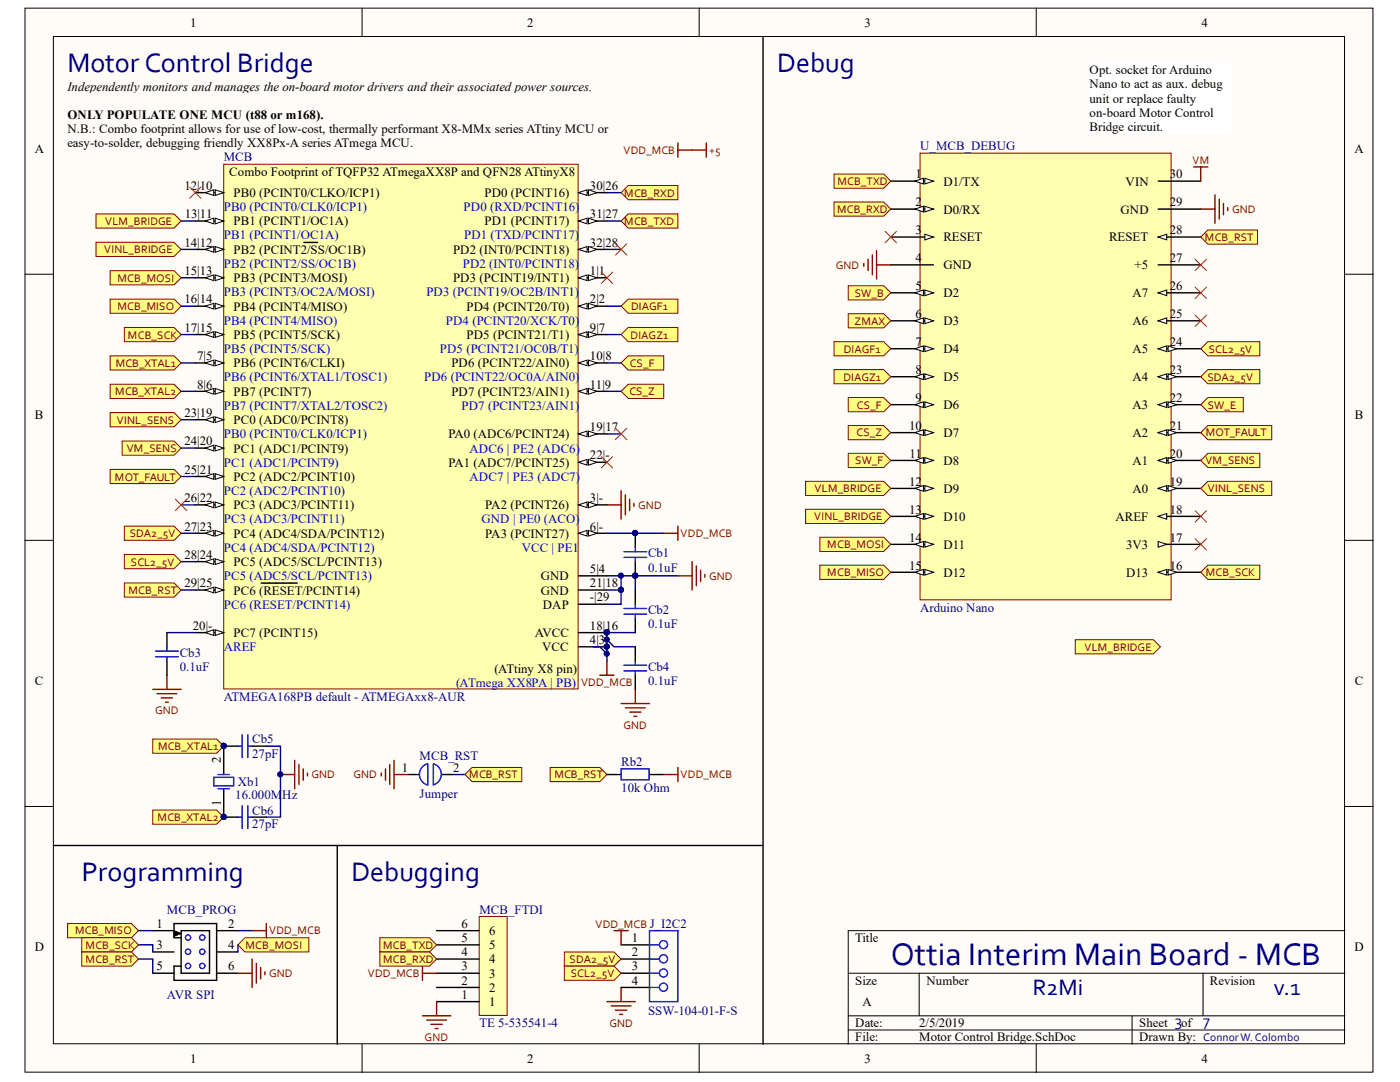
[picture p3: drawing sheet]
<svg xmlns="http://www.w3.org/2000/svg" width="279mm" height="216mm" viewBox="0 0 279 216" stroke-linecap="round" stroke-linejoin="round" font-family="sans-serif">
<g fill="#fffcf8" stroke="#000" stroke-width=".2">
<path d="M5 1.6h269v212.3h-269z"/>
<path d="M10.7 7.3h257.6v201h-257.6z"/>
</g>
<g fill="none" stroke="#000" stroke-width=".2">
<path d="M72.3 1.6v5.7M139.5 1.6v5.7M206.8 1.6v5.7M5 54.7h5.7M268.4 54.7h5.7M5 107.8h5.7M268.4 107.8h5.7M5 160.9h5.7M268.4 160.9h5.7M169.3 194.2h99.1M183.4 194.2v8.5M240.1 194.2v8.5"/>
<path d="M268.4 185.7h-99.1v22.7M72.3 208.4v5.6M139.5 208.4v5.6M169.3 202.7h99.1M169.3 205.5h99.1M206.8 208.4v5.6M225.9 202.7v5.7"/>
</g>
<path d="M183.6 30.6h50.1v89.1h-50.1z" fill="#ffffb0" stroke="#800000" stroke-width=".2"/>
<path d="M177.8 41.7h8.5" fill="none" stroke="#000" stroke-width=".28"/>
<g fill="#fffcf8" stroke="#000" stroke-width=".2">
<path d="M184.6 41.2l1.7 .5-1.7 .6z"/>
<path d="M182.6 41.7l1.7-.5v1.1z"/>
</g>
<path d="M177.8 47.3h8.5" fill="none" stroke="#000" stroke-width=".28"/>
<path d="M184.6 46.7l1.7 .6-1.7 .6z" fill="#fffcf8" stroke="#000" stroke-width=".2"/>
<path d="M177.8 52.9h8.5M177.8 58.4h8.5" fill="none" stroke="#000" stroke-width=".28"/>
<g fill="#fffcf8" stroke="#000" stroke-width=".2">
<path d="M184.6 57.9l1.7 .5-1.7 .6z"/>
<path d="M182.6 58.4l1.7-.5v1.1z"/>
</g>
<path d="M177.8 64h8.5" fill="none" stroke="#000" stroke-width=".28"/>
<g fill="#fffcf8" stroke="#000" stroke-width=".2">
<path d="M184.6 63.4l1.7 .6-1.7 .6z"/>
<path d="M182.6 64l1.7-.6v1.2z"/>
</g>
<path d="M177.8 69.6h8.5" fill="none" stroke="#000" stroke-width=".28"/>
<g fill="#fffcf8" stroke="#000" stroke-width=".2">
<path d="M184.6 69l1.7 .6-1.7 .6z"/>
<path d="M182.6 69.6l1.7-.6v1.2z"/>
</g>
<path d="M177.8 75.2h8.5" fill="none" stroke="#000" stroke-width=".28"/>
<g fill="#fffcf8" stroke="#000" stroke-width=".2">
<path d="M184.6 74.6l1.7 .6-1.7 .5z"/>
<path d="M182.6 75.2l1.7-.6v1.1z"/>
</g>
<path d="M177.8 80.7h8.5" fill="none" stroke="#000" stroke-width=".28"/>
<g fill="#fffcf8" stroke="#000" stroke-width=".2">
<path d="M184.6 80.2l1.7 .5-1.7 .6z"/>
<path d="M182.6 80.7l1.7-.5v1.1z"/>
</g>
<path d="M177.8 86.3h8.5" fill="none" stroke="#000" stroke-width=".28"/>
<g fill="#fffcf8" stroke="#000" stroke-width=".2">
<path d="M184.6 85.8l1.7 .5-1.7 .6z"/>
<path d="M182.6 86.3l1.7-.5v1.1z"/>
</g>
<path d="M177.8 91.9h8.5" fill="none" stroke="#000" stroke-width=".28"/>
<g fill="#fffcf8" stroke="#000" stroke-width=".2">
<path d="M184.6 91.3l1.7 .6-1.7 .5z"/>
<path d="M182.6 91.9l1.7-.6v1.1z"/>
</g>
<path d="M177.8 97.5h8.5" fill="none" stroke="#000" stroke-width=".28"/>
<g fill="#fffcf8" stroke="#000" stroke-width=".2">
<path d="M184.6 96.9l1.7 .6-1.7 .5z"/>
<path d="M182.6 97.5l1.7-.6v1.1z"/>
</g>
<path d="M177.8 103h8.5" fill="none" stroke="#000" stroke-width=".28"/>
<g fill="#fffcf8" stroke="#000" stroke-width=".2">
<path d="M184.6 102.5l1.7 .5-1.7 .6z"/>
<path d="M182.6 103l1.7-.5v1.1z"/>
</g>
<path d="M177.8 108.6h8.5" fill="none" stroke="#000" stroke-width=".28"/>
<g fill="#fffcf8" stroke="#000" stroke-width=".2">
<path d="M184.6 108l1.7 .6-1.7 .6z"/>
<path d="M182.6 108.6l1.7-.6v1.2z"/>
</g>
<path d="M231.1 114.2h8.5" fill="none" stroke="#000" stroke-width=".28"/>
<g fill="#fffcf8" stroke="#000" stroke-width=".2">
<path d="M231.1 114.2l1.7-.6v1.2z"/>
<path d="M233.1 113.6l1.7 .6-1.7 .6z"/>
</g>
<path d="M231.1 108.6h8.5" fill="none" stroke="#000" stroke-width=".28"/>
<path d="M231.1 108l1.7 .6-1.7 .6z" fill="#fffcf8" stroke="#000" stroke-width=".2"/>
<path d="M231.1 103h8.5" fill="none" stroke="#000" stroke-width=".28"/>
<path d="M231.1 103l1.7-.5v1.1z" fill="#fffcf8" stroke="#000" stroke-width=".2"/>
<path d="M231.1 97.5h8.5" fill="none" stroke="#000" stroke-width=".28"/>
<g fill="#fffcf8" stroke="#000" stroke-width=".2">
<path d="M231.1 97.5l1.7-.6v1.1z"/>
<path d="M233.1 96.9l1.7 .6-1.7 .5z"/>
</g>
<path d="M231.1 91.9h8.5" fill="none" stroke="#000" stroke-width=".28"/>
<g fill="#fffcf8" stroke="#000" stroke-width=".2">
<path d="M231.1 91.9l1.7-.6v1.1z"/>
<path d="M233.1 91.3l1.7 .6-1.7 .5z"/>
</g>
<path d="M231.1 86.3h8.5" fill="none" stroke="#000" stroke-width=".28"/>
<g fill="#fffcf8" stroke="#000" stroke-width=".2">
<path d="M231.1 86.3l1.7-.5v1.1z"/>
<path d="M233.1 85.8l1.7 .5-1.7 .6z"/>
</g>
<path d="M231.1 80.7h8.5" fill="none" stroke="#000" stroke-width=".28"/>
<g fill="#fffcf8" stroke="#000" stroke-width=".2">
<path d="M231.1 80.7l1.7-.5v1.1z"/>
<path d="M233.1 80.2l1.7 .5-1.7 .6z"/>
</g>
<path d="M231.1 75.2h8.5" fill="none" stroke="#000" stroke-width=".28"/>
<g fill="#fffcf8" stroke="#000" stroke-width=".2">
<path d="M231.1 75.2l1.7-.6v1.1z"/>
<path d="M233.1 74.6l1.7 .6-1.7 .5z"/>
</g>
<path d="M231.1 69.6h8.5" fill="none" stroke="#000" stroke-width=".28"/>
<g fill="#fffcf8" stroke="#000" stroke-width=".2">
<path d="M231.1 69.6l1.7-.6v1.2z"/>
<path d="M233.1 69l1.7 .6-1.7 .6z"/>
</g>
<path d="M231.1 64h8.5" fill="none" stroke="#000" stroke-width=".28"/>
<path d="M231.1 64l1.7-.6v1.2z" fill="#fffcf8" stroke="#000" stroke-width=".2"/>
<path d="M231.1 58.4h8.5" fill="none" stroke="#000" stroke-width=".28"/>
<path d="M231.1 58.4l1.7-.5v1.1z" fill="#fffcf8" stroke="#000" stroke-width=".2"/>
<path d="M231.1 52.9h8.5M231.1 41.7h8.5M231.1 47.3h8.5" fill="none" stroke="#000" stroke-width=".28"/>
<path d="M231.1 47.3l1.7-.6v1.2z" fill="#fffcf8" stroke="#000" stroke-width=".2"/>
<path d="M231.1 36.1h8.5M177.8 114.2h8.5" fill="none" stroke="#000" stroke-width=".28"/>
<g fill="#fffcf8" stroke="#000" stroke-width=".2">
<path d="M184.6 113.6l1.7 .6-1.7 .6z"/>
<path d="M182.6 114.2l1.7-.6v1.2z"/>
</g>
<path d="M177.8 36.1h8.5" fill="none" stroke="#000" stroke-width=".28"/>
<g fill="#fffcf8" stroke="#000" stroke-width=".2">
<path d="M184.6 35.6l1.7 .5-1.7 .6z"/>
<path d="M182.6 36.1l1.7-.5v1.1z"/>
</g>
<path d="M242.5 38.9v5.7M243.3 39.7v4M172.4 52.6v.5M173.2 51.7v2.3M174.1 50.9v3.9M174.9 50v5.7M174.9 52.9h2.9M239.6 41.7h2.9M244.2 40.6v2.3M245 41.4v.6" fill="none" stroke="#800000" stroke-width=".28"/>
<path d="M217.4 12.5h28.3v14.1h-28.3z" fill="#fff" stroke="#fff" stroke-width=".2"/>
<path d="M238.5 107.5l2.3 2.2M238.5 101.9l2.3 2.3M240.8 107.5l-2.3 2.2M240.8 101.9l-2.3 2.3" fill="none" stroke="#f00" stroke-width=".2"/>
<path d="M81.5 154.5h2.2M88.2 154.5h2.2" fill="none" stroke="#000" stroke-width=".28"/>
<path d="M85.3 152.4a2.2 2.2 0 0 0-1.6 2.1 2.2 2.2 0 0 0 1.7 2.1v-4.1M86.5 152.4a2.2 2.2 0 0 1 1.6 2.1 2.2 2.2 0 0 1-1.6 2.1v-4.1" fill="none" stroke="#00f" stroke-width=".28"/>
<path d="M90.4 154.5h2.4" fill="none" stroke="#000080" stroke-width=".28"/>
<path d="M44.6 32.8h70.8v104.7h-70.8z" fill="#ffffb0" stroke="#800000" stroke-width=".2"/>
<path d="M39 38.4h5.6" fill="none" stroke="#000" stroke-width=".28"/>
<g fill="#fffcf8" stroke="#000" stroke-width=".2">
<path d="M42.9 37.9l1.7 .5-1.7 .6z"/>
<path d="M41 38.4l1.7-.5v1.1z"/>
</g>
<path d="M115.5 78.1h5.6" fill="none" stroke="#000" stroke-width=".28"/>
<g fill="#fffcf8" stroke="#000" stroke-width=".2">
<path d="M115.5 78.1l1.7-.6v1.2z"/>
<path d="M117.4 77.5l1.7 .6-1.7 .6z"/>
</g>
<path d="M115.5 72.4h5.6" fill="none" stroke="#000" stroke-width=".28"/>
<g fill="#fffcf8" stroke="#000" stroke-width=".2">
<path d="M115.5 72.4l1.7-.5v1.1z"/>
<path d="M117.4 71.9l1.7 .5-1.7 .6z"/>
</g>
<path d="M115.5 66.8h5.6" fill="none" stroke="#000" stroke-width=".28"/>
<g fill="#fffcf8" stroke="#000" stroke-width=".2">
<path d="M115.5 66.8l1.7-.6v1.1z"/>
<path d="M117.4 66.2l1.7 .6-1.7 .5z"/>
</g>
<path d="M115.5 55.4h5.6" fill="none" stroke="#000" stroke-width=".28"/>
<g fill="#fffcf8" stroke="#000" stroke-width=".2">
<path d="M115.5 55.4l1.7-.5v1.1z"/>
<path d="M117.4 54.9l1.7 .5-1.7 .6z"/>
</g>
<path d="M115.5 61.1h5.6" fill="none" stroke="#000" stroke-width=".28"/>
<g fill="#fffcf8" stroke="#000" stroke-width=".2">
<path d="M115.5 61.1l1.7-.6v1.2z"/>
<path d="M117.4 60.5l1.7 .6-1.7 .6z"/>
</g>
<path d="M115.5 100.7h5.6M115.5 129.1h5.6" fill="none" stroke="#000" stroke-width=".28"/>
<circle cx="121.1" cy="129" r=".52" fill="#000080" stroke="#000080" stroke-width=".2"/>
<g fill="#fffcf8" stroke="#000" stroke-width=".2">
<path d="M115.5 100.7l1.7-.5v1.1z"/>
<path d="M117.4 100.2l1.7 .5-1.7 .6z"/>
</g>
<path d="M39 72.4h5.6" fill="none" stroke="#000" stroke-width=".28"/>
<g fill="#fffcf8" stroke="#000" stroke-width=".2">
<path d="M42.9 71.9l1.7 .5-1.7 .6z"/>
<path d="M41 72.4l1.7-.5v1.1z"/>
</g>
<path d="M39 78.1h5.6" fill="none" stroke="#000" stroke-width=".28"/>
<g fill="#fffcf8" stroke="#000" stroke-width=".2">
<path d="M42.9 77.5l1.7 .6-1.7 .6z"/>
<path d="M41 78.1l1.7-.6v1.2z"/>
</g>
<path d="M115.5 49.8h5.6" fill="none" stroke="#000" stroke-width=".28"/>
<g fill="#fffcf8" stroke="#000" stroke-width=".2">
<path d="M115.5 49.8l1.7-.6v1.1z"/>
<path d="M117.4 49.2l1.7 .6-1.7 .5z"/>
</g>
<path d="M115.5 44.1h5.6" fill="none" stroke="#000" stroke-width=".28"/>
<g fill="#fffcf8" stroke="#000" stroke-width=".2">
<path d="M115.5 44.1l1.7-.6v1.2z"/>
<path d="M117.4 43.5l1.7 .6-1.7 .6z"/>
</g>
<path d="M115.5 38.4h5.6" fill="none" stroke="#000" stroke-width=".28"/>
<g fill="#fffcf8" stroke="#000" stroke-width=".2">
<path d="M115.5 38.4l1.7-.5v1.1z"/>
<path d="M117.4 37.9l1.7 .5-1.7 .6z"/>
</g>
<path d="M39 117.7h5.6" fill="none" stroke="#000" stroke-width=".28"/>
<g fill="#fffcf8" stroke="#000" stroke-width=".2">
<path d="M42.9 117.2l1.7 .5-1.7 .6z"/>
<path d="M41 117.7l1.7-.5v1.1z"/>
</g>
<path d="M39 112.1h5.6M52.1 116.3h7.2" fill="none" stroke="#000" stroke-width=".28"/>
<g fill="#fffcf8" stroke="#000" stroke-width=".2">
<path d="M42.9 111.5l1.7 .6-1.7 .5z"/>
<path d="M41 112.1l1.7-.6v1.1z"/>
</g>
<path d="M39 106.4h5.6" fill="none" stroke="#000" stroke-width=".28"/>
<g fill="#fffcf8" stroke="#000" stroke-width=".2">
<path d="M42.9 105.8l1.7 .6-1.7 .6z"/>
<path d="M41 106.4l1.7-.6v1.2z"/>
</g>
<path d="M39 100.7h5.6" fill="none" stroke="#000" stroke-width=".28"/>
<g fill="#fffcf8" stroke="#000" stroke-width=".2">
<path d="M42.9 100.2l1.7 .5-1.7 .6z"/>
<path d="M41 100.7l1.7-.5v1.1z"/>
</g>
<path d="M39 95.1h5.6" fill="none" stroke="#000" stroke-width=".28"/>
<g fill="#fffcf8" stroke="#000" stroke-width=".2">
<path d="M42.9 94.5l1.7 .6-1.7 .5z"/>
<path d="M41 95.1l1.7-.6v1.1z"/>
</g>
<path d="M39 66.8h5.6" fill="none" stroke="#000" stroke-width=".28"/>
<g fill="#fffcf8" stroke="#000" stroke-width=".2">
<path d="M42.9 66.2l1.7 .6-1.7 .5z"/>
<path d="M41 66.8l1.7-.6v1.1z"/>
</g>
<path d="M39 126.2h5.6M115.5 126.2h5.6" fill="none" stroke="#000" stroke-width=".28"/>
<circle cx="121.1" cy="126.2" r=".52" fill="#000080" stroke="#000080" stroke-width=".2"/>
<g fill="#fffcf8" stroke="#000" stroke-width=".2">
<path d="M42.9 125.7l1.7 .5-1.7 .6z"/>
<path d="M41 126.2l1.7-.5v1.1z"/>
</g>
<path d="M39 83.7h5.6M115.5 117.7h5.6" fill="none" stroke="#000" stroke-width=".28"/>
<g fill="#fffcf8" stroke="#000" stroke-width=".2">
<path d="M42.9 83.2l1.7 .5-1.7 .6z"/>
<path d="M41 83.7l1.7-.5v1.1z"/>
</g>
<path d="M39 89.4h5.6" fill="none" stroke="#000" stroke-width=".28"/>
<g fill="#fffcf8" stroke="#000" stroke-width=".2">
<path d="M42.9 88.8l1.7 .6-1.7 .6z"/>
<path d="M41 89.4l1.7-.6v1.2z"/>
</g>
<path d="M39 61.1h5.6" fill="none" stroke="#000" stroke-width=".28"/>
<g fill="#fffcf8" stroke="#000" stroke-width=".2">
<path d="M42.9 60.5l1.7 .6-1.7 .6z"/>
<path d="M41 61.1l1.7-.6v1.2z"/>
</g>
<path d="M39 55.4h5.6" fill="none" stroke="#000" stroke-width=".28"/>
<g fill="#fffcf8" stroke="#000" stroke-width=".2">
<path d="M42.9 54.9l1.7 .5-1.7 .6z"/>
<path d="M41 55.4l1.7-.5v1.1z"/>
</g>
<path d="M39 49.8h5.6" fill="none" stroke="#000" stroke-width=".28"/>
<g fill="#fffcf8" stroke="#000" stroke-width=".2">
<path d="M42.9 49.2l1.7 .6-1.7 .5z"/>
<path d="M41 49.8l1.7-.6v1.1z"/>
</g>
<path d="M39 44.1h5.6M60.6 48.4h2.8" fill="none" stroke="#000" stroke-width=".28"/>
<g fill="#fffcf8" stroke="#000" stroke-width=".2">
<path d="M42.9 43.5l1.7 .6-1.7 .6z"/>
<path d="M41 44.1l1.7-.6v1.2z"/>
</g>
<path d="M115.5 114.9h5.6M115.5 106.4h5.6" fill="none" stroke="#000" stroke-width=".28"/>
<g fill="#fffcf8" stroke="#000" stroke-width=".2">
<path d="M115.5 106.4l1.7-.6v1.2z"/>
<path d="M117.4 105.8l1.7 .6-1.7 .6z"/>
</g>
<path d="M115.5 86.6h5.6" fill="none" stroke="#000" stroke-width=".28"/>
<g fill="#fffcf8" stroke="#000" stroke-width=".2">
<path d="M115.5 86.6l1.7-.6v1.1z"/>
<path d="M117.4 86l1.7 .6-1.7 .5z"/>
</g>
<path d="M115.5 92.2h5.6" fill="none" stroke="#000" stroke-width=".28"/>
<g fill="#fffcf8" stroke="#000" stroke-width=".2">
<path d="M115.5 92.2l1.7-.5v1.1z"/>
<path d="M117.4 91.7l1.7 .5-1.7 .6z"/>
</g>
<path d="M115.5 120.6h5.6" fill="none" stroke="#000" stroke-width=".28"/>
<g fill="#000080" stroke="#000080" stroke-width=".2">
<circle cx="121.1" cy="129" r=".52"/>
<circle cx="121.1" cy="126.2" r=".52"/>
<circle cx="121.1" cy="127.6" r=".52"/>
<circle cx="121.1" cy="130.4" r=".52"/>
<circle cx="123.9" cy="117.7" r=".52"/>
<circle cx="123.9" cy="114.9" r=".52"/>
</g>
<path d="M126.8 137.6v2.8M124 140.4h5.6M124.8 141.2h4M125.7 142.1h2.2M126.5 142.9h.6" fill="none" stroke="#800000" stroke-width=".28"/>
<path d="M121.1 117.7h2.9v2.9h-2.9M124 114.9v2.8M118.3 129.1h1.4l1.4 1.4M121.1 127.6l1.4 1.5h4.3" fill="none" stroke="#000080" stroke-width=".28"/>
<g fill="#ffff80" stroke="#800000" stroke-width=".2">
<path d="M22 54h12.7l1.4 1.4-1.4 1.4h-12.7z" fill-rule="evenodd"/>
<path d="M22 59.7h12.7l1.4 1.4-1.4 1.4h-12.7z" fill-rule="evenodd"/>
</g>
<path d="M36.1 55.4h2.9M36.1 61.1h2.9" fill="none" stroke="#000080" stroke-width=".28"/>
<path d="M24.8 65.3h9.9l1.4 1.5-1.4 1.4h-9.9z" fill-rule="evenodd" fill="#ffff80" stroke="#800000" stroke-width=".2"/>
<path d="M36.1 66.8h2.9M36.1 106.4h2.9M36.1 112.1h2.9" fill="none" stroke="#000080" stroke-width=".28"/>
<path d="M24.8 116.3h9.9l1.4 1.4-1.4 1.4h-9.9z" fill-rule="evenodd" fill="#ffff80" stroke="#800000" stroke-width=".2"/>
<path d="M36.1 117.7h2.9" fill="none" stroke="#000080" stroke-width=".28"/>
<path d="M124 38.4l1.4-1.4h9.9v2.9h-9.9z" fill-rule="evenodd" fill="#ffff80" stroke="#800000" stroke-width=".2"/>
<path d="M121.1 38.4h2.9" fill="none" stroke="#000080" stroke-width=".28"/>
<path d="M124 44.1l1.4-1.4h9.9v2.8h-9.9z" fill-rule="evenodd" fill="#ffff80" stroke="#800000" stroke-width=".2"/>
<path d="M121.1 44.1h2.9M121.1 86.6h2.9M121.1 106.4h11.4M121.1 114.9h14.2M126.8 114.9v2.8M27.7 188.5h2.8v1.4M27.7 191.4h2.8v2.8M27.7 185.7h2.8M47.5 188.5v1.4M47.5 185.7h2.8" fill="none" stroke="#000080" stroke-width=".28"/>
<g fill="none" stroke="#800000" stroke-width=".28">
<path d="M124 97.9v5.7M124.8 98.8v3.9M125.7 99.6v2.3M121.1 100.7h2.9M126.5 100.5v.5M30.5 137.6h5.6M31.3 138.4h4M32.2 139.3h2.2M33.3 134.7v2.9M33 140.1h.6M47.5 194.2h2.8M50.3 191.4v5.6"/>
<path d="M51.2 192.2v4M52 193.1v2.2M52.9 193.9v.6M121.1 199.9h5.7M124 197v2.9M122 200.7h3.9M122.8 201.6h2.3M123.7 202.4h.5"/>
</g>
<path d="M30.5 185.7h4.2M30.5 189.9h4.2M30.5 194.2h4.2M34.7 184.3h8.5v11.3h-8.5v-2.8h1.4v1.4h5.7v-8.5h-5.7v1.4h-1.4zM36.1 187.1v5.7M43.2 185.7h4.3M43.2 189.9h4.3M43.2 194.2h4.3M124 194.2h5.6M124 188.5h5.6M124 191.4h5.6M124 197h5.6" fill="none" stroke="#000" stroke-width=".28"/>
<g fill="none" stroke="#00f" stroke-width=".28">
<path d="M129.6 185.7h5.7v14.2h-5.7zM129.6 194.2h2M129.6 191.4h2M129.6 188.5h2M129.6 197h2"/>
<circle cx="37.5" cy="192.7" r=".52"/>
<circle cx="37.5" cy="189.9" r=".52"/>
<circle cx="37.5" cy="187.1" r=".52"/>
<circle cx="40.4" cy="192.7" r=".52"/>
<circle cx="40.4" cy="189.9" r=".52"/>
<circle cx="40.4" cy="187.1" r=".52"/>
</g>
<path d="M34.7 185.7l1.4 .6-1.4 .5z" fill="#000" stroke="#000" stroke-width=".2"/>
<g fill="#fff" stroke="#00f" stroke-width=".28">
<circle cx="132.4" cy="188.5" r=".81"/>
<circle cx="132.4" cy="191.3" r=".81"/>
<circle cx="132.4" cy="194.2" r=".81"/>
<circle cx="132.4" cy="197" r=".81"/>
</g>
<path d="M126.8 106.4v2.8M126.8 117.7v2.9M33.3 126.2v2.9M33.3 131.9v2.8M126.8 123.4v2.8M126.8 129.1v2.8M126.8 134.7v2.9" fill="none" stroke="#000" stroke-width=".28"/>
<circle cx="126.7" cy="106.4" r=".52" fill="#000080" stroke="#000080" stroke-width=".2"/>
<g fill="none" stroke="#00f" stroke-width=".28">
<path d="M124.5 110.1h4.6M124.5 111.2h4.6M126.8 109.2v.9M31 129.9h4.6M31 131h4.6M33.3 129.1v.8M33.3 131v.9M124.5 121.4h4.6M124.5 122.5h4.6M124.5 132.7h4.6M124.5 133.9h4.6M126.8 120.6v.8"/>
<path d="M126.8 122.5v.9M126.8 131.9v.8M126.8 133.9v.8"/>
</g>
<path d="M36.1 95.1h2.9M36.1 100.7h2.9" fill="none" stroke="#000080" stroke-width=".28"/>
<g fill="#ffff80" stroke="#800000" stroke-width=".2">
<path d="M124 66.8l1.4-1.5h9.9v2.9h-9.9z" fill-rule="evenodd"/>
<path d="M22 71h12.7l1.4 1.4-1.4 1.4h-12.7z" fill-rule="evenodd"/>
<path d="M22 76.7h12.7l1.4 1.4-1.4 1.4h-12.7z" fill-rule="evenodd"/>
</g>
<path d="M95.6 182.9h5.6v19.7h-5.6z" fill="#ffffb0" stroke="#800000" stroke-width=".2"/>
<path d="M152.3 7.3v201.1M67.3 168.7v39.7M87.1 199.9h8.5M87.1 197h8.5M87.1 194.2h8.5M87.1 191.4h8.5M87.1 188.5h8.5M87.1 185.7h8.5" fill="none" stroke="#000" stroke-width=".28"/>
<path d="M87.1 199.9v2.8M84.3 202.7h5.7M85.2 203.5h3.9M86 204.4h2.3M86.9 205.2h.5" fill="none" stroke="#800000" stroke-width=".28"/>
<path d="M36.1 44.1h2.9M121.1 49.8h2.9M36.1 78.1h2.9M36.1 72.4h2.9M121.1 72.4h2.9M121.1 66.8h2.9M121.1 61.1h2.9M36.1 89.4h2.9" fill="none" stroke="#000080" stroke-width=".28"/>
<path d="M124 78.1l1.4-1.4h7.1v2.8h-7.1z" fill-rule="evenodd" fill="#ffff80" stroke="#800000" stroke-width=".2"/>
<path d="M121.1 78.1h2.9" fill="none" stroke="#000080" stroke-width=".28"/>
<g fill="#ffff80" stroke="#800000" stroke-width=".2">
<path d="M124 72.4l1.4-1.4h7.1v2.8h-7.1z" fill-rule="evenodd"/>
<path d="M124 61.1l1.4-1.4h9.9v2.8h-9.9z" fill-rule="evenodd"/>
</g>
<path d="M44.6 157.4v5.6h2.9M47.5 148.9h-2.9v5.6M50.3 148.9h2.8M50.3 163h2.8" fill="none" stroke="#000" stroke-width=".28"/>
<path d="M42.7 155.1h3.9v1.7h-3.9zM43.5 154.5h2.3M43.5 157.4h2.3M48.3 146.6v4.6M49.5 146.6v4.6M49.5 148.9h.8M48.3 160.8v4.5M49.5 160.8v4.5M49.5 163h.8" fill="none" stroke="#00f" stroke-width=".28"/>
<path d="M135.3 114.9h2.8M138.1 112.1v5.6M139 112.9v4M139.8 113.8v2.2M140.7 114.6v.6" fill="none" stroke="#800000" stroke-width=".28"/>
<path d="M53.1 148.9h2.9v14.1h-2.9" fill="none" stroke="#000080" stroke-width=".28"/>
<g fill="#ffff80" stroke="#800000" stroke-width=".2">
<path d="M30.5 161.6h12.7l1.4 1.4-1.4 1.5h-12.7z" fill-rule="evenodd"/>
<path d="M30.5 147.5h12.7l1.4 1.4-1.4 1.4h-12.7z" fill-rule="evenodd"/>
<path d="M109.8 153.1h9.9l1.4 1.4-1.4 1.5h-9.9z" fill-rule="evenodd"/>
<path d="M13.5 184.3h12.7l1.5 1.4-1.5 1.4h-12.7z" fill-rule="evenodd"/>
<path d="M16.3 187.1h9.9l1.5 1.4-1.5 1.4h-9.9z" fill-rule="evenodd"/>
<path d="M16.3 189.9h9.9l1.5 1.5-1.5 1.4h-9.9z" fill-rule="evenodd"/>
<path d="M47.5 188.5l1.4-1.4h12.7v2.8h-12.7z" fill-rule="evenodd"/>
</g>
<path d="M132.5 106.4h2.8M135.3 105v2.8M119.7 134.7h2.8M121.1 131.9v2.8" fill="none" stroke="#800000" stroke-width=".28"/>
<path d="M92.8 154.5l1.4-1.4h9.9v2.9h-9.9z" fill-rule="evenodd" fill="#ffff80" stroke="#800000" stroke-width=".2"/>
<path d="M56 154.5h2.8M58.8 151.7v5.7M59.7 152.6v3.9M60.5 153.4v2.3M61.4 154.3v.5M76.1 154.3v.5M76.9 153.4v2.3M77.8 152.6v3.9M78.6 154.5h2.9M78.6 151.7v5.7" fill="none" stroke="#800000" stroke-width=".28"/>
<circle cx="55.9" cy="154.5" r=".52" fill="#000080" stroke="#000080" stroke-width=".2"/>
<g fill="#ffff80" stroke="#800000" stroke-width=".2">
<path d="M163.6 107.2h12.8l1.4 1.4-1.4 1.4h-12.8z" fill-rule="evenodd"/>
<path d="M163.6 112.8h12.8l1.4 1.4-1.4 1.4h-12.8z" fill-rule="evenodd"/>
<path d="M239.6 114.2l1.5-1.4h10.3v2.8h-10.3z" fill-rule="evenodd"/>
<path d="M239.6 91.9l1.5-1.4h10.3v2.8h-10.3z" fill-rule="evenodd"/>
<path d="M24.4 88h10.3l1.4 1.4-1.4 1.4h-10.3z" fill-rule="evenodd"/>
<path d="M22 82.3h12.7l1.4 1.4-1.4 1.5h-12.7z" fill-rule="evenodd"/>
</g>
<path d="M36.1 83.7h2.9M33.3 126.2h5.7" fill="none" stroke="#000080" stroke-width=".28"/>
<g fill="#ffff80" stroke="#800000" stroke-width=".2">
<path d="M169.3 79.3h7.1l1.4 1.4-1.4 1.5h-7.1z" fill-rule="evenodd"/>
<path d="M169.3 84.9h7.1l1.4 1.4-1.4 1.4h-7.1z" fill-rule="evenodd"/>
<path d="M166.4 68.2h10l1.4 1.4-1.4 1.4h-10z" fill-rule="evenodd"/>
<path d="M166.4 73.8h10l1.4 1.4-1.4 1.4h-10z" fill-rule="evenodd"/>
</g>
<path d="M84.3 192.8v2.8M84.3 194.2h2.8M122.5 185.7h2.9M124 185.7v2.8" fill="none" stroke="#800000" stroke-width=".28"/>
<g fill="#ffff80" stroke="#800000" stroke-width=".2">
<path d="M75.8 187.1h9.9l1.4 1.4-1.4 1.4h-9.9z" fill-rule="evenodd"/>
<path d="M75.8 189.9h9.9l1.4 1.5-1.4 1.4h-9.9z" fill-rule="evenodd"/>
<path d="M166.4 40.3h10l1.4 1.4-1.4 1.4h-10z" fill-rule="evenodd"/>
<path d="M166.4 34.7h10l1.4 1.4-1.4 1.5h-10z" fill-rule="evenodd"/>
<path d="M239.6 47.3l1.5-1.4h9.9v2.8h-9.9z" fill-rule="evenodd"/>
<path d="M169.3 90.5h7.1l1.4 1.4-1.4 1.4h-7.1z" fill-rule="evenodd"/>
<path d="M169.3 62.6h7.1l1.4 1.4-1.4 1.4h-7.1z" fill-rule="evenodd"/>
</g>
<path d="M238.5 57.3l2.3 2.3M240.8 57.3l-2.3 2.3M238.5 62.9l2.3 2.2M240.8 62.9l-2.3 2.2" fill="none" stroke="#f00" stroke-width=".2"/>
<path d="M126.8 126.2h-5.7v5.7" fill="none" stroke="#000080" stroke-width=".28"/>
<circle cx="121.1" cy="126.2" r=".52" fill="#000080" stroke="#000080" stroke-width=".2"/>
<path d="M10.7 168.7h141.6" fill="none" stroke="#000" stroke-width=".28"/>
<path d="M135.3 28.5v2.9M135.3 29.9h5.7M141 28.5v2.9" fill="none" stroke="#800000" stroke-width=".28"/>
<g fill="#ffff80" stroke="#800000" stroke-width=".2">
<path d="M24.8 105h9.9l1.4 1.4-1.4 1.4h-9.9z" fill-rule="evenodd"/>
<path d="M24.8 110.7h9.9l1.4 1.4-1.4 1.4h-9.9z" fill-rule="evenodd"/>
<path d="M239.6 69.6l1.5-1.4h10.3v2.8h-10.3z" fill-rule="evenodd"/>
<path d="M239.6 75.2l1.5-1.4h10.3v2.8h-10.3z" fill-rule="evenodd"/>
<path d="M22 93.7h12.7l1.4 1.4-1.4 1.4h-12.7z" fill-rule="evenodd"/>
<path d="M239.6 86.3l1.5-1.4h12.7v2.8h-12.7z" fill-rule="evenodd"/>
<path d="M19.2 48.3h15.5l1.4 1.5-1.4 1.4h-15.5z" fill-rule="evenodd"/>
</g>
<path d="M36.1 49.8h2.9" fill="none" stroke="#000080" stroke-width=".28"/>
<g fill="#ffff80" stroke="#800000" stroke-width=".2">
<path d="M239.6 80.7l1.5-1.4h7v2.9h-7z" fill-rule="evenodd"/>
<path d="M19.2 42.7h15.5l1.4 1.4-1.4 1.4h-15.5z" fill-rule="evenodd"/>
</g>
<path d="M238.5 51.7l2.3 2.3M240.8 51.7l-2.3 2.3" fill="none" stroke="#f00" stroke-width=".2"/>
<path d="M238.2 33.3h2.9M239.6 33.3v2.8M50.3 185.7h2.8M53.1 184.3v2.8" fill="none" stroke="#800000" stroke-width=".28"/>
<g fill="#ffff80" stroke="#800000" stroke-width=".2">
<path d="M239.6 97.5l1.5-1.5h12.7v2.9h-12.7z" fill-rule="evenodd"/>
<path d="M160.8 101.6h15.6l1.4 1.4-1.4 1.5h-15.6z" fill-rule="evenodd"/>
</g>
<path d="M121.1 154.5h2.9M129.6 154.5h2.9" fill="none" stroke="#000" stroke-width=".28"/>
<path d="M124 153.4h5.5v2.2h-5.5z" fill="none" stroke="#00f" stroke-width=".28"/>
<path d="M132.5 154.5h2.8M135.3 153.1v2.9" fill="none" stroke="#800000" stroke-width=".28"/>
<g fill="#ffff80" stroke="#800000" stroke-width=".2">
<path d="M112.6 189.9h9.9l1.5 1.5-1.5 1.4h-9.9z" fill-rule="evenodd"/>
<path d="M112.6 192.8h9.9l1.5 1.4-1.5 1.4h-9.9z" fill-rule="evenodd"/>
</g>
<path d="M120 91.1l2.3 2.3M122.3 91.1l-2.3 2.3M122.8 85.4l2.3 2.3M125.1 85.4l-2.3 2.3" fill="none" stroke="#f00" stroke-width=".2"/>
<g fill="#ffff80" stroke="#800000" stroke-width=".2">
<path d="M214.6 127.6h15.6l1.4 1.5-1.4 1.4h-15.6z" fill-rule="evenodd"/>
<path d="M160.8 96h15.6l1.4 1.5-1.4 1.4h-15.6z" fill-rule="evenodd"/>
<path d="M169.3 57h7.1l1.4 1.4-1.4 1.4h-7.1z" fill-rule="evenodd"/>
</g>
<path d="M37.8 37.3l2.3 2.3M40.1 37.3l-2.3 2.3M120 54.3l2.3 2.3M122.3 54.3l-2.3 2.3M122.8 48.6l2.3 2.3M125.1 48.6l-2.3 2.3M176.6 46.2l2.3 2.2M178.9 46.2l-2.3 2.2M35 99.6l2.3 2.3M37.3 99.6l-2.3 2.3" fill="none" stroke="#f00" stroke-width=".2"/>
<text font-size="6.5" fill="#000080" x="177.8" y="192.5">Ottia Interim Main Board - MCB</text>
<g font-size="5.6" fill="#000080">
<text x="13.4" y="14.3">Motor Control Bridge</text>
<text x="155.1" y="14.3">Debug</text>
<text x="16.3" y="175.7">Programming</text>
<text x="70.1" y="175.7">Debugging</text>
</g>
<g font-size="4.7" fill="#000080">
<text x="206.1" y="198.6">R2Mi</text>
<text x="254.3" y="198.6">v.1</text>
</g>
<text font-size="3.9" fill="#000080" x="125.9" y="114.2">PICb101</text>
<g font-size="3.2" fill="#000080">
<text x="234.5" y="204.6">3</text>
<text x="240.1" y="204.6">7</text>
</g>
<g font-size="2.6">
<text x="44.1" y="152.3" transform="rotate(-90 44.1 152.3)">2</text>
<text x="44.1" y="160.9" transform="rotate(-90 44.1 160.9)">1</text>
</g>
<g font-size="2.5">
<text x="38" y="5.3">1</text>
<text x="105.2" y="5.3">2</text>
<text x="172.5" y="5.3">3</text>
<text x="239.8" y="5.3">4</text>
<text x="217.5" y="14.8">Opt. socket for Arduino</text>
<text x="217.5" y="17.6">Nano to act as aux. debug</text>
<text x="13.4" y="23.8">ONLY POPULATE ONE MCU (t88 or m168).</text>
<text x="13.4" y="18.1">Independently monitors and manages the on-board motor drivers and their associated power sources.</text>
<text x="217.5" y="20.5">unit or replace faulty</text>
<text x="217.5" y="23.3">on-board Motor Control</text>
<text x="13.4" y="26.6">N.B.: Combo footprint allows for use oflow-cost, thermally performant X8-MMx series ATtiny MCU or</text>
<text x="13.4" y="29.4">easy-to-solder, debugging friendly XX8Px-A series ATmega MCU.</text>
<text x="217.5" y="26.1">Bridge circuit.</text>
<text x="6.9" y="30.4">A</text>
<text x="45.8" y="35.1">Combo Footprint ofTQFP32 ATmegaXX8P and QFN28 ATtinyX8</text>
<text x="182.7" y="35.6">1</text>
<text x="233.4" y="35.6">30</text>
<text x="270.3" y="30.4">A</text>
<text x="36.8" y="37.9">12|10</text>
<text x="46.6" y="39.3">PB0 (PCINT0/CLKO/ICP1)</text>
<text x="96.7" y="39.3">PD0 (PCINT16)</text>
<text x="117.7" y="37.9">30|26</text>
<text x="182.7" y="41.2">2</text>
<text x="188.3" y="37">D1/TX</text>
<text x="224.6" y="37">VIN</text>
<text x="233.4" y="41.2">29</text>
<text x="36.9" y="43.5">13|11</text>
<text x="46.6" y="45">PB1 (PCINT1/OC1A)</text>
<text x="96.7" y="45">PD1 (PCINT17)</text>
<text x="117.7" y="43.5">31|27</text>
<text x="182.7" y="46.8">3</text>
<text x="188.3" y="42.6">D0/RX</text>
<text x="223.6" y="42.6">GND</text>
<text x="233.4" y="46.8">28</text>
<text x="36.8" y="49.2">14|12</text>
<text x="46.6" y="50.7">PB2 (PCINT2/SS/OC1B)</text>
<text x="90.4" y="50.7">PD2 (INT0/PCINT18)</text>
<text x="117.7" y="49.2">32|28</text>
<text x="182.7" y="52.3">4</text>
<text x="188.3" y="48.1">RESET</text>
<text x="188.3" y="53.7">GND</text>
<text x="221.4" y="48.1">RESET</text>
<text x="226.4" y="53.7">+5</text>
<text x="233.4" y="52.3">27</text>
<text x="36.8" y="54.9">15|13</text>
<text x="46.6" y="56.3">PB3 (PCINT3/MOSI)</text>
<text x="90.4" y="56.3">PD3 (PCINT19/INT1)</text>
<text x="117.7" y="54.9">1|1</text>
<text x="182.7" y="57.9">5</text>
<text x="188.3" y="59.3">D2</text>
<text x="226" y="59.3">A7</text>
<text x="233.4" y="57.9">26</text>
<text x="36.8" y="60.5">16|14</text>
<text x="46.6" y="62">PB4 (PCINT4/MISO)</text>
<text x="93.1" y="62">PD4 (PCINT20/T0)</text>
<text x="117.7" y="60.5">2|2</text>
<text x="182.7" y="63.4">6</text>
<text x="188.3" y="64.9">D3</text>
<text x="226" y="64.9">A6</text>
<text x="233.4" y="63.4">25</text>
<text x="36.8" y="66.2">17|15</text>
<text x="39.3" y="71.9">7|5</text>
<text x="46.6" y="67.6">PB5 (PCINT5/SCK)</text>
<text x="93.1" y="67.6">PD5 (PCINT21/T1)</text>
<text x="117.7" y="71.9">10|8</text>
<text x="117.7" y="66.2">9|7</text>
<text x="182.7" y="69">7</text>
<text x="188.3" y="70.4">D4</text>
<text x="226" y="70.4">A5</text>
<text x="233.4" y="69">24</text>
<text x="39.3" y="77.5">8|6</text>
<text x="46.6" y="73.3">PB6 (PCINT6/CLKI)</text>
<text x="90.1" y="73.3">PD6 (PCINT22/AIN0)</text>
<text x="117.7" y="77.5">11|9</text>
<text x="182.7" y="74.6">8</text>
<text x="188.3" y="76">D5</text>
<text x="226" y="76">A4</text>
<text x="233.4" y="74.6">23</text>
<text x="6.9" y="83.5">B</text>
<text x="36.8" y="83.2">23|19</text>
<text x="46.6" y="79">PB7 (PCINT7)</text>
<text x="90.1" y="79">PD7 (PCINT23/AIN1)</text>
<text x="182.7" y="80.2">9</text>
<text x="188.3" y="81.6">D6</text>
<text x="226" y="81.6">A3</text>
<text x="233.4" y="80.2">22</text>
<text x="270.4" y="83.5">B</text>
<text x="36.8" y="88.9">24|20</text>
<text x="46.6" y="84.6">PC0 (ADC0/PCINT8)</text>
<text x="89.5" y="87.4">PA0 (ADC6/PCINT24)</text>
<text x="117.7" y="86">19|17</text>
<text x="181.4" y="85.7">10</text>
<text x="188.3" y="87.2">D7</text>
<text x="226" y="87.2">A2</text>
<text x="233.4" y="85.7">21</text>
<text x="36.8" y="94.5">25|21</text>
<text x="46.6" y="96">PC2 (ADC2/PCINT10)</text>
<text x="46.6" y="90.3">PC1 (ADC1/PCINT9)</text>
<text x="89.5" y="93.1">PA1 (ADC7/PCINT25)</text>
<text x="117.7" y="91.7">22|-</text>
<text x="181.5" y="91.3">11</text>
<text x="188.3" y="92.8">D8</text>
<text x="226" y="92.8">A1</text>
<text x="233.4" y="91.3">20</text>
<text x="36.8" y="100.2">26|22</text>
<text x="46.6" y="101.6">PC3 (ADC3/PCINT11)</text>
<text x="96.8" y="101.6">PA2 (PCINT26)</text>
<text x="117.7" y="100.2">3|-</text>
<text x="181.4" y="96.9">12</text>
<text x="188.3" y="98.3">D9</text>
<text x="226" y="98.3">A0</text>
<text x="233.4" y="96.9">19</text>
<text x="36.8" y="105.9">27|23</text>
<text x="46.6" y="107.3">PC4 (ADC4/SDA/PCINT12)</text>
<text x="96.8" y="107.3">PA3 (PCINT27)</text>
<text x="117.7" y="105.9">6|-</text>
<text x="181.4" y="102.5">13</text>
<text x="188.3" y="103.9">D10</text>
<text x="222.6" y="103.9">AREF</text>
<text x="233.4" y="102.5">18</text>
<text x="36.8" y="111.5">28|24</text>
<text x="46.6" y="113">PC5 (ADC5/SCL/PCINT13)</text>
<text x="181.4" y="108.1">14</text>
<text x="181.4" y="113.6">15</text>
<text x="188.3" y="109.5">D11</text>
<text x="224.7" y="109.5">3V3</text>
<text x="233.4" y="113.6">16</text>
<text x="233.4" y="108.1">17</text>
<text x="36.8" y="117.2">29|25</text>
<text x="46.6" y="118.6">PC6 (RESET/PCINT14)</text>
<text x="107.9" y="118.6">GND</text>
<text x="107.9" y="115.8">GND</text>
<text x="117.7" y="117.2">21|18</text>
<text x="117.7" y="114.3">5|4</text>
<text x="117.7" y="120">-|29</text>
<text x="188.3" y="115.1">D12</text>
<text x="224.7" y="115.1">D13</text>
<text x="38.5" y="125.7">20|-</text>
<text x="108.3" y="121.4">DAP</text>
<text x="117.7" y="125.7">18|16</text>
<text x="46.6" y="127.1">PC7 (PCINT15)</text>
<text x="106.7" y="127.1">AVCC</text>
<text x="108.2" y="129.9">VCC</text>
<text x="117.7" y="128.5">4|3</text>
<text x="6.9" y="136.6">C</text>
<text x="98.7" y="134.2">(ATtiny X8 pin)</text>
<text x="270.4" y="136.6">C</text>
<text x="80.2" y="154">1</text>
<text x="90.4" y="154">2</text>
<text x="31.2" y="185.2">1</text>
<text x="45.5" y="185.2">2</text>
<text x="92.1" y="185.2">6</text>
<text x="6.9" y="189.8">D</text>
<text x="31.2" y="189.4">3</text>
<text x="45.5" y="189.4">4</text>
<text x="92.1" y="190.9">4</text>
<text x="92.1" y="188">5</text>
<text x="97.6" y="189.4">5</text>
<text x="97.6" y="186.5">6</text>
<text x="126.1" y="188">1</text>
<text x="126.1" y="190.9">2</text>
<text x="170.7" y="188">Title</text>
<text x="270.3" y="189.8">D</text>
<text x="31.2" y="193.6">5</text>
<text x="45.5" y="193.6">6</text>
<text x="92.1" y="196.5">2</text>
<text x="92.1" y="193.6">3</text>
<text x="97.6" y="197.9">2</text>
<text x="97.6" y="195.1">3</text>
<text x="97.6" y="192.2">4</text>
<text x="126.1" y="193.6">3</text>
<text x="126.1" y="196.5">4</text>
<text x="170.7" y="196.5">Size</text>
<text x="184.9" y="196.5">Number</text>
<text x="241.5" y="196.5">Revision</text>
<text x="92.1" y="199.3">1</text>
<text x="97.6" y="200.7">1</text>
<text x="172.1" y="200.7">A</text>
<text x="170.7" y="205">Date:</text>
<text x="170.7" y="207.8">File:</text>
<text x="183.5" y="205">2/5/2019</text>
<text x="183.5" y="207.8">Motor Control Bridge.SchDoc</text>
<text x="227.4" y="205">Sheet</text>
<text x="227.4" y="207.8">Drawn By: ConnorW.Colombo</text>
<text x="235.7" y="205">of</text>
<text x="38" y="212.1">1</text>
<text x="105.2" y="212.1">2</text>
<text x="172.5" y="212.1">3</text>
<text x="239.8" y="212.1">4</text>
</g>
<g font-size="2.5" fill="#000080">
<text x="44.7" y="32.2">MCB</text>
<text x="183.6" y="30">U_MCB_DEBUG</text>
<text x="129.3" y="111.2">Cb1</text>
<text x="129.3" y="114.1">0.1uF</text>
<text x="129.3" y="122.5">Cb2</text>
<text x="129.3" y="125.4">0.1uF</text>
<text x="183.6" y="122">Arduino Nano</text>
<text x="35.9" y="131.1">Cb3</text>
<text x="35.9" y="133.9">0.1uF</text>
<text x="129.3" y="133.9">Cb4</text>
<text x="129.3" y="136.7">0.1uF</text>
<text x="44.7" y="139.9">ATMEGA168PB default - ATMEGAxx8-AUR</text>
<text x="50.3" y="148.3">Cb5</text>
<text x="50.3" y="151.2">27pF</text>
<text x="83.7" y="151.6">MCB_RST</text>
<text x="124" y="152.9">Rb2</text>
<text x="46.9" y="159.4">16.000M</text>
<text x="47.5" y="156.9">Xb1</text>
<text x="56.3" y="159.4">Hz</text>
<text x="83.7" y="159.1">Jumper</text>
<text x="124" y="158">10k Ohm</text>
<text x="50.3" y="162.5">Cb6</text>
<text x="50.3" y="165.3">27pF</text>
<text x="33.3" y="182.3">MCB_PROG</text>
<text x="95.7" y="182.3">MCB_FTDI</text>
<text x="33.3" y="199.3">AVR SPI</text>
<text x="129.3" y="202.4">SSW-104-01-F-S</text>
<text x="95.7" y="205">TE 5-535541-4</text>
</g>
<g font-size="2.5" fill="#00c">
<text x="44.7" y="42.1">PB0 (PCINT0/CLK0/ICP1)</text>
<text x="44.7" y="47.8">PB1 (PCINT1/OC1A)</text>
<text x="92.5" y="42.1">PD0 (RXD/PCINT16)</text>
<text x="92.6" y="47.8">PD1 (TXD/PCINT17)</text>
<text x="44.7" y="53.4">PB2 (PCINT2/SS/OC1B)</text>
<text x="92.4" y="53.4">PD2 (INT0/PCINT18)</text>
<text x="44.7" y="59.1">PB3 (PCINT3/OC2A/MOSI)</text>
<text x="85.1" y="59.1">PD3 (PCINT19/OC2B/INT1)</text>
<text x="44.7" y="64.8">PB4 (PCINT4/MISO)</text>
<text x="89" y="64.8">PD4 (PCINT20/XCK/T0)</text>
<text x="44.7" y="70.4">PB5 (PCINT5/SCK)</text>
<text x="87.8" y="70.4">PD5 (PCINT21/OC0B/T1)</text>
<text x="44.7" y="76.1">PB6 (PCINT6/XTAL1/TOSC1)</text>
<text x="84.7" y="76.1">PD6 (PCINT22/OC0A/AIN0)</text>
<text x="44.7" y="81.8">PB7 (PCINT7/XTAL2/TOSC2)</text>
<text x="92.1" y="81.8">PD7 (PCINT23/AIN1)</text>
<text x="44.7" y="87.4">PB0 (PCINT0/CLK0/ICP1)</text>
<text x="44.7" y="93.1">PC1 (ADC1/PCINT9)</text>
<text x="93.7" y="90.3">ADC6 | PE2 (ADC6)</text>
<text x="93.7" y="96">ADC7 | PE3 (ADC7)</text>
<text x="44.7" y="98.8">PC2 (ADC2/PCINT10)</text>
<text x="44.7" y="104.4">PC3 (ADC3/PCINT11)</text>
<text x="96.1" y="104.4">GND | PE0 (ACO)</text>
<text x="44.7" y="110.1">PC4 (ADC4/SDA/PCINT12)</text>
<text x="104.1" y="110.1">VCC | PE1</text>
<text x="44.7" y="115.8">PC5 (ADC5/SCL/PCINT13)</text>
<text x="44.7" y="121.4">PC6 (RESET/PCINT14)</text>
<text x="44.7" y="129.9">AREF</text>
<text x="91" y="137">(ATmega XX8PA | PB)</text>
</g>
<g font-size="2.3" fill="#800000">
<text x="124.4" y="30.7">VDD_MCB</text>
<text x="141.5" y="30.7">+5</text>
<text x="238" y="32.7">VM</text>
<text x="124.6" y="39.2">MCB_RXD</text>
<text x="167.1" y="37">MCB_TXD</text>
<text x="21" y="44.9">VLM_BRIDGE</text>
<text x="124.6" y="44.9">MCB_TXD</text>
<text x="167" y="42.5">MCB_RXD</text>
<text x="245.9" y="42.5">GND</text>
<text x="20.8" y="50.6">VINL_BRIDGE</text>
<text x="166.8" y="53.7">GND</text>
<text x="240.5" y="48.1">MCB_RST</text>
<text x="23.4" y="56.2">MCB_MOSI</text>
<text x="170.6" y="59.2">SW_B</text>
<text x="23.4" y="61.9">MCB_MISO</text>
<text x="125.9" y="61.9">DIAGF1</text>
<text x="170.5" y="64.8">ZMAX</text>
<text x="25.5" y="67.6">MCB_SCK</text>
<text x="125.9" y="67.6">DIAGZ1</text>
<text x="168.4" y="70.4">DIAGF1</text>
<text x="241.2" y="70.4">SCL2_5V</text>
<text x="23.1" y="73.2">MCB_XTAL1</text>
<text x="125.7" y="73.2">CS_F</text>
<text x="168.3" y="75.9">DIAGZ1</text>
<text x="241" y="75.9">SDA2_5V</text>
<text x="23" y="78.9">MCB_XTAL2</text>
<text x="125.6" y="78.9">CS_Z</text>
<text x="171" y="81.5">CS_F</text>
<text x="241.1" y="81.5">SW_E</text>
<text x="23.3" y="84.6">VINL_SENS</text>
<text x="170.9" y="87.1">CS_Z</text>
<text x="240.6" y="87.1">MOT_FAULT</text>
<text x="22.9" y="95.9">MOT_FAULT</text>
<text x="25.3" y="90.2">VM_SENS</text>
<text x="170.7" y="92.7">SW_F</text>
<text x="240.6" y="92.7">VM_SENS</text>
<text x="127.4" y="101.6">GND</text>
<text x="162.6" y="98.3">VLM_BRIDGE</text>
<text x="241.1" y="98.3">VINL_SENS</text>
<text x="25.9" y="107.2">SDA2_5V</text>
<text x="135.8" y="107.2">VDD_MCB</text>
<text x="162.5" y="103.8">VINL_BRIDGE</text>
<text x="26.1" y="112.9">SCL2_5V</text>
<text x="165.1" y="109.4">MCB_MOSI</text>
<text x="25.6" y="118.6">MCB_RST</text>
<text x="141.5" y="115.7">GND</text>
<text x="165.1" y="115">MCB_MISO</text>
<text x="240.6" y="115">MCB_SCK</text>
<text x="216.4" y="129.9">VLM_BRIDGE</text>
<text x="116" y="136.9">VDD_MCB</text>
<text x="31" y="142.6">GND</text>
<text x="31.5" y="149.7">MCB_XTAL1</text>
<text x="124.4" y="145.4">GND</text>
<text x="62.2" y="155.3">GND</text>
<text x="70.5" y="155.3">GND</text>
<text x="93.6" y="155.3">MCB_RST</text>
<text x="110.6" y="155.3">MCB_RST</text>
<text x="135.8" y="155.3">VDD_MCB</text>
<text x="31.5" y="163.9">MCB_XTAL2</text>
<text x="118.8" y="185.1">VDD_MCB J_I2C2</text>
<text x="15" y="186.5">MCB_MISO</text>
<text x="17.1" y="189.3">MCB_SCK</text>
<text x="49" y="189.3">MCB_MOSI</text>
<text x="53.7" y="186.5">VDD_MCB</text>
<text x="76.5" y="189.3">MCB_TXD</text>
<text x="17.1" y="192.1">MCB_RST</text>
<text x="53.7" y="195">GND</text>
<text x="73.4" y="195">VDD_MCB</text>
<text x="76.5" y="192.1">MCB_RXD</text>
<text x="113.7" y="192.1">SDA2_5V</text>
<text x="113.9" y="195">SCL2_5V</text>
<text x="84.8" y="207.8">GND</text>
<text x="121.6" y="204.9">GND</text>
</g>
<g font-size="1.8" fill="#000080">
<text x="44.1" y="149.4">PICb502</text>
<text x="44.1" y="163.5">PICb602</text>
</g>
</svg>
